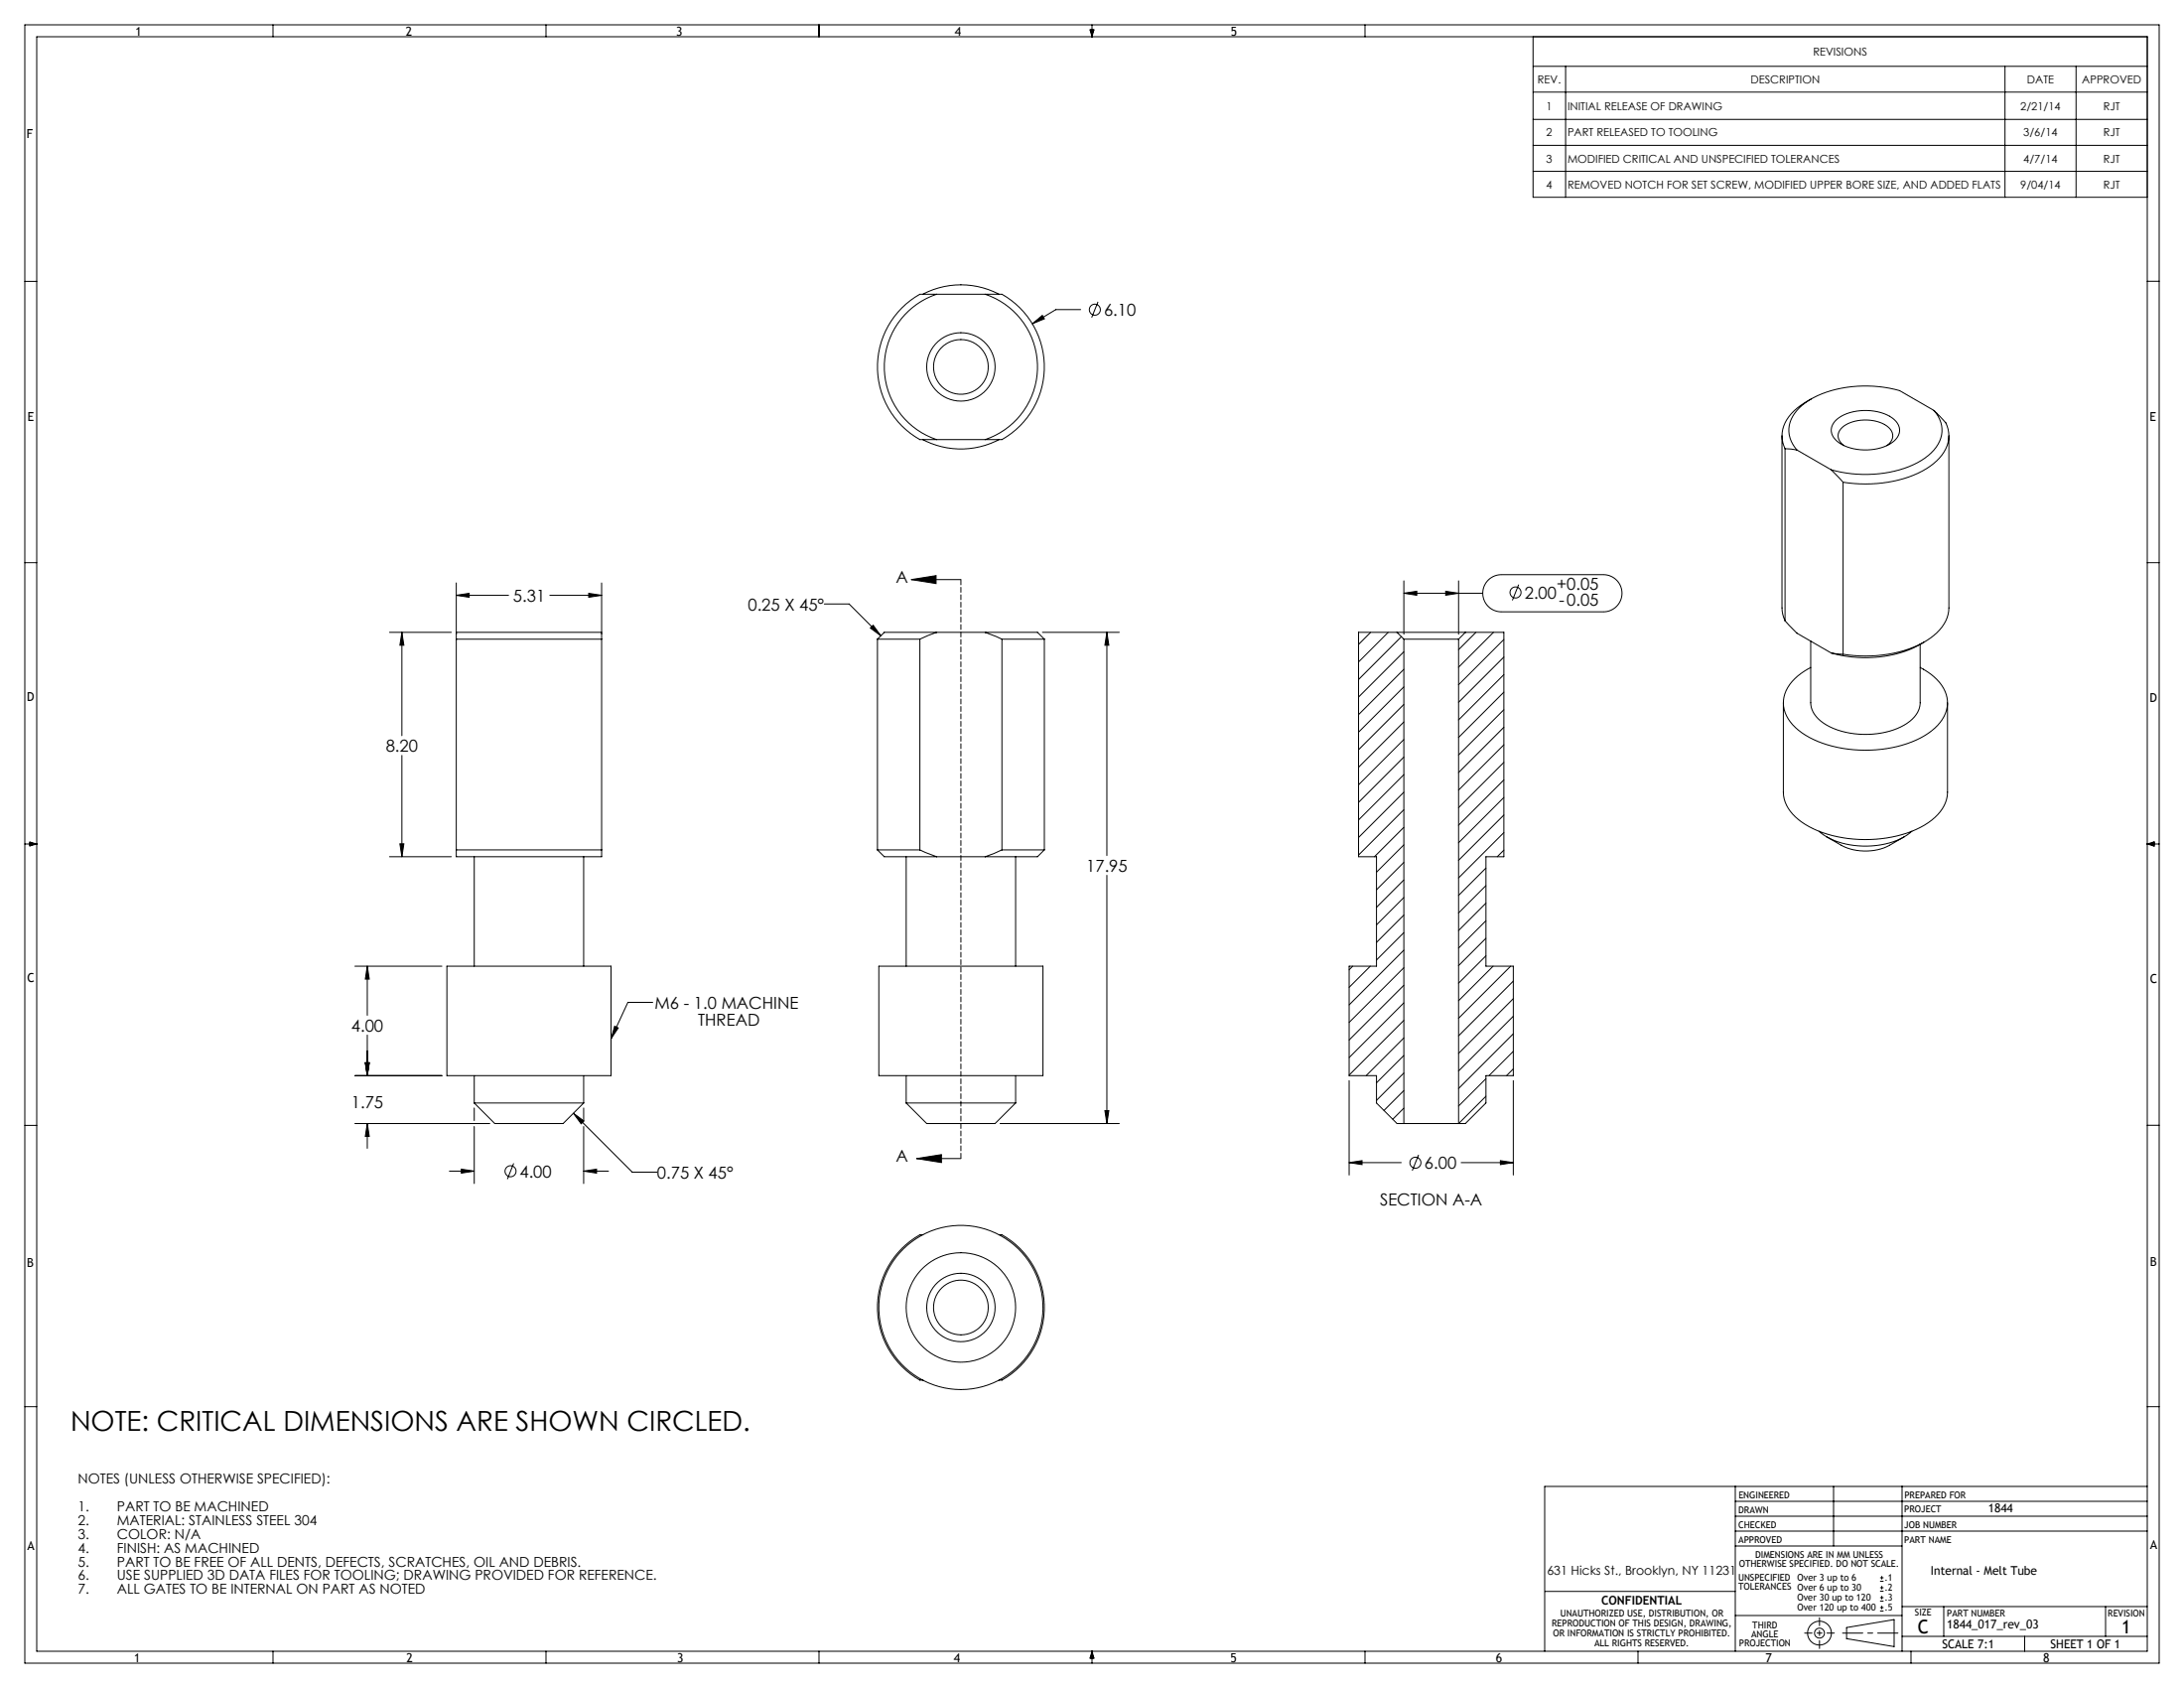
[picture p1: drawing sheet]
<svg xmlns="http://www.w3.org/2000/svg" width="559mm" height="432mm" viewBox="0 0 559 432" stroke-linecap="round" stroke-linejoin="round" font-family="sans-serif">
<g fill="none" stroke="#000" stroke-width=".25">
<path d="M6.3 6.4h546.1v419h-546.1zM9.4 9.4h540v413h-540zM69.8 6.4v3M139.7 6.4v3M209.5 6.4v3M278.9 7.6h1l-.5 1.8zM279.1 7.6l.3 1.8M279.4 6.4v3M279.7 7.6l-.3 1.8M349.2 6.4v3M392.2 9.4v41.1h157.2M392.2 17h157.2"/>
<path d="M400.6 17v33.5M513 17v33.5M531.2 17v33.5M392.2 30.5h157.2M392.2 37.2h157.2M392.2 23.6h157.2M392.2 43.8h157.2M6.3 72h3.1M236.2 75.2a21 21 0 0 1 19.4 .1M239.6 75.3a19.6 19.6 0 0 0-13.3 18.6 19.6 19.6 0 0 0 13.3 18.5M239.6 75.3h-4.2a21.3 21.3 0 0 0 0 37.1h4.2M239.6 75.3h12.5"/>
<path d="M252.1 75.3h4.3a21.3 21.3 0 0 1 0 37.1h-4.3M252.1 75.3a19.6 19.6 0 0 1 13.4 18.6 19.6 19.6 0 0 1-13.4 18.5M276.5 79.2h-6.4l-6 3.6M280.9 77.2l-1.6 4M549.4 72h3M264.1 82.8l2.6-2.1 .5 .9zM239.6 112.4h12.5M255.6 112.5a21 21 0 0 1-19.5 0M455.9 111.5v44a7.6 7.6 0 0 0 .8 3.3M456.7 114.8l3.1 .3M456.7 114.8v44M459.8 115.1l8.7 5.1"/>
<path d="M463.4 102.1a13.2 13.2 0 0 0-7.3 7.7 7.4 7.4 0 0 0 .6 5M469.5 107.8a12.3 12.3 0 0 1 11.8-2.2 5.8 5.8 0 0 1 4.7 4.2 5 5 0 0 1-3.9 4.5 13.2 13.2 0 0 1-12.1-1.5 3.3 3.3 0 0 1-.5-5zM471.8 114a2.86 2.86 0 0 1-1.5-2.6 2.86 2.86 0 0 1 1.6-2.5 10.4 10.4 0 0 1 11.4 .5 2.77 2.77 0 0 1-.5 4.6M494.8 105l1.6 1.5a6.8 6.8 0 0 1 1 9.1 18.8 18.8 0 0 1-11.6 7.2 36.1 36.1 0 0 1-14.2 .6M494.8 105a7.4 7.4 0 0 1-.7 10.8 25 25 0 0 1-17.5 5.6l-4.1-.4-4-.8M494.8 105l-8.8-5.1a30.7 30.7 0 0 0-23.1 2.4 9.5 9.5 0 0 0-5.2 8.1 7.9 7.9 0 0 0 2.1 4.7M498.6 111.5v44a10.2 10.2 0 0 1-5.7 8.4 32.7 32.7 0 0 1-21.3 3.5M468.5 120.2l3.1 3.2M471.6 123.4v44M6.3 143.9h3.1M116.7 149.1v13.1M116.7 152.3h13.4"/>
<path d="M116.7 152.3l3.4-.5v1zM140.7 152.3h13.2M150.6 151.8l3.3 .5-3.3 .5zM153.9 149.1v13.1M210.9 154.5h6.4l8.1 8.1M223.4 159.9l2 2.7-2.7-1.9zM233.2 148.3l6.3-1.1v2.1zM233.2 148.3h12.7M359.2 148.6v13.6M359.2 151.8h20.2M359.2 151.8l3.3-.6v1.1zM369.9 151.2l3.3 .6-3.3 .5z"/>
<path d="M373.2 148.6v13.6M380.8 148.4l1.5-1 1.5-.4h26.5a4.8 4.8 0 0 1 4.7 4.8 4.8 4.8 0 0 1-4.7 4.7h-26.2a4.8 4.8 0 0 1-4.4-2.9 4.8 4.8 0 0 1 1.1-5.2zM388.6 149.5l-1.6 4.1M456.7 158.8l3.1 3.2 8.7 5M549.4 143.9h3M99.7 161.8h15.8M102.8 161.8v26.4M102.8 161.8l.5 3.3h-1zM116.7 163.5h37.2M116.7 163.5v-1.7h37.2v1.7M116.7 163.5v53.9M153.9 163.5v53.9"/>
<path d="M224.5 163.5h10.9M224.5 163.5v53.9M235.4 163.5v53.9M239.6 161.8h-13.3l-1.8 1.7M239.6 161.8l-4.2 1.7M239.6 161.8h12.5M252.1 161.8l4.3 1.7M252.1 161.8h13.4l1.7 1.7M256.4 163.5h10.8M256.4 163.5v53.9M266.7 161.8h19.7M267.2 163.5v53.9"/>
<path d="M283.2 161.8v57.1M283.2 161.8l.5 3.3h-1zM350.7 161.8l-3.1 3M355.2 161.8l-7.6 7.5M357.4 161.8h17.5M357.4 161.8h-9.8v57.4h4.6v28h-7v28h7v7l5.2 5.2h1.8M357.4 161.8l1.8 1.7M358.6 162.9l-11 10.9M359.2 163.5h14M359.2 163.5v123.9M359.2 166.7l-11.6 11.6M359.2 171.2l-11.6 11.6"/>
<path d="M359.2 175.7l-11.6 11.6M373.2 163.5v123.9M374.9 161.8h9.9v57.4h-4.6v28h7v28h-7v7l-5.3 5.2h-1.7M374.9 161.8l-1.7 1.7M377.6 161.8l-4.4 4.4M382.1 161.8l-8.9 8.9M384.8 163.6l-11.6 11.6M384.8 168.1l-11.6 11.6M384.8 172.6l-11.6 11.6M384.8 177.1l-11.6 11.5M456.3 179.8v22.8a10.1 10.1 0 0 0 5.6 8.3 32.6 32.6 0 0 0 30.5 .2 10.3 10.3 0 0 0 5.9-8.5v-22.8M463.3 164v15.8a6.9 6.9 0 0 0 4.1 5.7 21.6 21.6 0 0 0 20.6-.5 6.6 6.6 0 0 0 3.3-5.2v-15"/>
<path d="M463.3 170.7a11.5 11.5 0 0 0-7 8.4 9.2 9.2 0 0 0 4.7 8.3 31 31 0 0 0 21.7 4.1 22.1 22.1 0 0 0 13.7-6.7 7.8 7.8 0 0 0-.8-11l-1.6-1.4-2.7-1.7M468.5 167l3.1 .4M492.4 164.2a30.4 30.4 0 0 1-23.9 2.8M102.8 193.2v26M359.2 180.2l-11.6 11.6M359.2 184.7l-11.6 11.6M359.2 189.2l-11.6 11.6M359.2 193.7l-11.6 11.6M359.2 198.2l-11.6 11.5M384.8 181.5l-11.6 11.6M384.8 186l-11.6 11.6M384.8 190.5l-11.6 11.6"/>
<path d="M384.8 195l-11.6 11.6M384.8 199.5l-11.6 11.6M6.3 215.9h3.1M7.6 215.4l1.8 .5-1.8 .5zM7.6 215.6l1.8 .3M9.4 215.9l-1.8 .3M99.7 219.2h15.8M102.3 215.9h1l-.5 3.3zM116.7 217.4h37.2M116.7 217.4v1.8h37.2v-1.8M121.3 219.2v28M149.3 219.2v28"/>
<path d="M224.5 217.4h10.9M224.5 217.4l1.8 1.8h13.3M231.9 219.2v28M235.4 217.4l4.2 1.8M239.6 219.2h12.5M256.4 217.4l-4.3 1.8M256.4 217.4h10.8M259.9 219.2v28M267.2 217.4l-1.7 1.8h-13.4M359.2 202.6l-11.6 11.6M359.2 207.1l-11.6 11.6M359.2 211.6l-7.5 7.6"/>
<path d="M359.2 216.1l-7 7M384.8 204l-11.6 11.6M384.8 208.5l-11.6 11.6M384.8 213l-11.6 11.6M384.8 217.5l-1.7 1.7M465.4 212.6l2 1.5M467.4 214.1l3.7 2.1a13.7 13.7 0 0 0 12.4 0l3.7-2.1M489.2 212.6a19.8 19.8 0 0 1-15.9 3.5l-3.2-.8-2.7-1.2M549.4 215.9h3M549.4 215.9l1.8 .3M549.4 215.9l1.8-.6v1.2zM551.2 215.6l-1.8 .3"/>
<path d="M283.2 223.9v63.5M359.2 220.6l-7 7M359.2 225.1l-7 7M359.2 229.6l-7 7M359.2 234.1l-7 7M359.2 238.6l-7 7M380.2 222.1l-7 7M380.2 226.5l-7 7M380.2 231l-7 7M380.2 235.5l-7 7M90.8 247.2h22.3M94 247.2v12.5"/>
<path d="M94 247.2l.5 3.3h-1zM114.3 247.2h42v28h-42zM167 256.4h-6.3l-4.4 9.3M224.9 247.2h42v28h-42zM346.1 247.2l-.9 .9M350.6 247.2l-5.4 5.4M359.2 243.1l-14 14M359.2 247.5l-14 14M359.2 252l-14 14M359.2 256.5l-14 14M380.2 240l-7 7M380.2 244.5l-7 7"/>
<path d="M382 247.2l-8.8 8.8M386.5 247.2l-13.3 13.3M387.2 251l-14 14M387.2 255.5l-14 14M387.2 260l-14 14M90.8 275.2h22.3M93.5 271.9h1l-.5 3.3zM94 264.8v10.4M121.3 275.2v7M149.3 275.2v7M157.3 262.5l.9 .4-1.9 2.8zM231.9 275.2v7"/>
<path d="M259.9 275.2v7M345.2 276.4v24.2M359.2 261l-14 14M359.2 265.5l-9.7 9.7M359.2 270l-7 7M359.2 274.5l-7 7M359.2 279l-5.1 5.1M380.2 275.9l-7 7M387.2 276.4v24.2M387.2 264.4l-14 14M387.2 268.9l-6.2 6.3M387.2 273.4l-1.7 1.8"/>
<path d="M6.3 287.9h3.1M90.8 287.4h34.5M94 287.4v6.4M94 287.4l.5 3.3h-1zM115 299.6h6.3M118 299.1l3.3 .5-3.3 .5zM121.3 282.2h28M121.3 282.2l5.3 5.2h17.5l5.2-5.2M121.3 283.4v3.2M121.3 288.2v14.6M131.4 297.6l-1.6 4M146.7 284.8l15.1 15h6.3"/>
<path d="M146.7 284.8l2.7 2-.7 .7zM149.3 283.4v3.2M149.3 288.2v14.6M149.3 299.6h6.4M149.3 299.6l3.3-.5v1zM231.9 282.2h28M231.9 282.2l5.2 5.2h17.5l5.3-5.2M234.5 296.4l6.4-1v2zM234.5 296.4h11.4M255.9 287.4h30.5M282.7 284.1h1l-.5 3.3zM345.2 297.4h13.3"/>
<path d="M345.2 297.4l3.3-.5v1zM359.2 287.4h14M359.2 283.5l-2.9 2.8M363 295.4l-1.7 4M373.9 297.4h13.3M380.2 280.4l-7 7M383.9 296.9l3.3 .5-3.3 .5zM549.4 287.9h3M236.2 315.9h-.8a21.3 21.3 0 0 0 0 37.1h.8M255.6 315.9h.8a21.4 21.4 0 0 1 0 37.1h-.8M6.3 359.8h3.1M549.4 359.8h3"/>
<path d="M444 384h105.4M444 387.9h105.4M444 380.2v42.2M444 395.5h42.7M444 391.7h105.4M469.1 380.2v15.3M486.7 380.2v42.2M549.4 380.2h-154.2v42.2M395.3 407.1h48.7M444 413.3h42.7M472.5 416.3l12.1-2v6.9l-12.1-2zM481 404.5h.9"/>
<path d="M481 403.6h.9M481 407h.9M481 406.1h.9M481 409.6h.9M481 408.7h.9M481 412.1h.9M481 411.2h.9M481.5 403.2v.8M481.5 405.7v.9M481.5 408.2v.9M481.5 410.8v.9M486.7 418.6h62.7"/>
<path d="M486.7 411h62.7M497.3 411v7.6M518 418.6v3.8M538.7 411v7.6M69.8 422.4v3M139.7 422.4v3M209.5 422.4v3M279.4 422.4v3M279.4 422.4l.5 1.8h-1zM279.4 422.4l.3 1.8M279.4 422.4l-.3 1.8M349.2 422.4v3"/>
<path d="M419.1 422.4v3M488.9 422.4v3"/>
<circle cx="280.1" cy="79.2" r="1.41"/>
<circle cx="245.9" cy="93.9" r="8.7"/>
<circle cx="245.9" cy="93.9" r="7"/>
<circle cx="387.8" cy="151.6" r="1.41"/>
<circle cx="130.6" cy="299.6" r="1.41"/>
<circle cx="362.2" cy="297.4" r="1.41"/>
<circle cx="245.9" cy="334.5" r="7"/>
<circle cx="245.9" cy="334.5" r="14"/>
<circle cx="245.9" cy="334.5" r="21"/>
<circle cx="245.9" cy="334.5" r="8.8"/>
<circle cx="465.5" cy="417.8" r="1.27"/>
<circle cx="465.5" cy="417.8" r="3"/>
</g>
<path d="M245.9 148.3v148.1" fill="none" stroke="#000" stroke-width=".25" stroke-dasharray="1.3 .6" stroke-dashoffset="-.1"/>
<path d="M461.7 417.8h7.6" fill="none" stroke="#000" stroke-width=".25" stroke-dasharray="15.2 1.3 1.3 1.3" stroke-dashoffset="13.3"/>
<path d="M465.5 413.8v7.9" fill="none" stroke="#000" stroke-width=".25" stroke-dasharray="15.2 1.3 1.3 1.3" stroke-dashoffset="13.2"/>
<path d="M471.4 417.8h14.2" fill="none" stroke="#000" stroke-width=".25" stroke-dasharray="15.2 1.3 1.3 1.3" stroke-dashoffset="10.1"/>
<g fill="#000">
<path d="M233.2 148.3l6.3-1.1v2.1zM234.5 296.4l6.4-1v2zM157.3 262.5l.9 .4-1.9 2.8z"/>
<path d="M283.2 161.8l.5 3.3h-1zM282.7 284.1h1l-.5 3.3zM223.4 159.9l2 2.7-2.7-1.9zM94 247.2l.5 3.3h-1zM93.5 271.9h1l-.5 3.3zM102.8 161.8l.5 3.3h-1zM102.3 215.9h1l-.5 3.3zM116.7 152.3l3.4-.5v1zM150.6 151.8l3.3 .5-3.3 .5zM93.5 271.9h1l-.5 3.3zM94 287.4l.5 3.3h-1zM118 299.1l3.3 .5-3.3 .5zM149.3 299.6l3.3-.5v1zM146.7 284.8l2.7 2-.7 .7zM264.1 82.8l3.1-1.2-.5-.9zM359.2 151.8l3.3-.6v1.1zM369.9 151.2l3.3 .6-3.3 .5zM345.2 297.4l3.3-.5v1zM383.9 296.9l3.3 .5-3.3 .5z"/>
</g>
<text font-size="7.1" x="18" y="365.9">NOTE: CRITICAL DIMENSIONS ARE SHOWN CIRCLED.</text>
<g font-size="4.8">
<text x="490.7" y="417.9">C</text>
<text x="542.9" y="417.9">1</text>
</g>
<g font-size="4.2">
<text x="282.5" y="80.8">6.10</text>
<text x="229.3" y="149">A</text>
<text x="131.3" y="153.9">5.31</text>
<text x="390.1" y="153.1">2.00</text>
<text x="398.3" y="150.8">+0.05</text>
<text x="398.9" y="154.9">-0.05</text>
<text x="191.4" y="156.1">0.25 X 45°</text>
<text x="98.7" y="192.3">8.20</text>
<text x="277.9" y="223">17.95</text>
<text x="89.9" y="263.8">4.00</text>
<text x="167.6" y="258.1">M6 - 1.0 MACHINE</text>
<text x="178.6" y="262.3">THREAD</text>
<text x="89.9" y="283.5">1.75</text>
<text x="229.3" y="297.1">A</text>
<text x="364.5" y="299">6.00</text>
<text x="133" y="301.2">4.00</text>
<text x="168.1" y="301.4">0.75 X 45°</text>
<text x="353.1" y="308.3">SECTION A-A</text>
</g>
<g font-size="3.5">
<text x="19.9" y="379.5">NOTES (UNLESS OTHERWISE SPECIFIED):</text>
<text x="19.9" y="386.6">1.</text>
<text x="29.9" y="386.6">PART TO BE MACHINED</text>
<text x="19.9" y="390.1">2.</text>
<text x="19.9" y="393.6">3.</text>
<text x="29.9" y="390.1">MATERIAL: STAINLESS STEEL 304</text>
<text x="29.9" y="393.6">COLOR: N/A</text>
<text x="19.9" y="397.2">4.</text>
<text x="19.9" y="400.7">5.</text>
<text x="29.9" y="397.2">FINISH: AS MACHINED</text>
<text x="29.9" y="400.7">PART TO BE FREE OF ALL DENTS, DEFECTS, SCRATCHES, OIL AND DEBRIS.</text>
<text x="19.9" y="404.2">6.</text>
<text x="19.9" y="407.8">7.</text>
<text x="29.9" y="404.2">USE SUPPLIED 3D DATA FILES FOR TOOLING; DRAWING PROVIDED FOR REFERENCE.</text>
<text x="29.9" y="407.8">ALL GATES TO BE INTERNAL ON PART AS NOTED</text>
</g>
<g font-size="3.2">
<text x="34.6" y="9.1">1</text>
<text x="103.8" y="9.1">2</text>
<text x="173" y="9">3</text>
<text x="244.3" y="9.2">4</text>
<text x="314.9" y="9.1">5</text>
<text x="6.8" y="35.2">F</text>
<text x="7" y="107.6">E</text>
<text x="550" y="107.6">E</text>
<text x="6.9" y="179.3">D</text>
<text x="550" y="179.5">D</text>
<text x="7" y="251.3">C</text>
<text x="550.1" y="251.5">C</text>
<text x="550.1" y="324">B</text>
<text x="6.9" y="324">B</text>
<text x="7" y="396.4">A</text>
<text x="550.2" y="396.3">A</text>
<text x="395.8" y="402.8">631 Hicks St., Brooklyn, NY 11231</text>
<text x="34.4" y="425.2">1</text>
<text x="104" y="425.2">2</text>
<text x="173.3" y="425.2">3</text>
<text x="244" y="425.2">4</text>
<text x="314.9" y="425.2">5</text>
<text x="382.7" y="425.2">6</text>
<text x="451.8" y="425.2">7</text>
<text x="522.8" y="425.2">8</text>
</g>
<g font-size="3.1">
<text x="508.7" y="386.9">1844</text>
<text x="494" y="402.7">Internal - Melt Tube</text>
<text x="409.7" y="410.5">CONFIDENTIAL</text>
<text x="498.1" y="416.6">1844_017_rev_03</text>
<text x="496.9" y="421.7">SCALE 7:1</text>
<text x="524.6" y="421.7">SHEET 1 OF 1</text>
</g>
<g font-size="2.8">
<text x="463.9" y="14.2">REVISIONS</text>
<text x="393.4" y="21.3">REV.</text>
<text x="447.9" y="21.3">DESCRIPTION</text>
<text x="518.6" y="21.3">DATE</text>
<text x="532.7" y="21.3">APPROVED</text>
<text x="395.6" y="28.1">1</text>
<text x="401.1" y="28.1">INITIAL RELEASE OF DRAWING</text>
<text x="516.9" y="28.1">2/21/14</text>
<text x="538.2" y="28.1">RJT</text>
<text x="395.6" y="34.9">2</text>
<text x="401.1" y="34.9">PART RELEASED TO TOOLING</text>
<text x="517.7" y="34.9">3/6/14</text>
<text x="538.2" y="34.9">RJT</text>
<text x="395.6" y="41.6">3</text>
<text x="401.1" y="41.6">MODIFIED CRITICAL AND UNSPECIFIED TOLERANCES</text>
<text x="517.7" y="41.6">4/7/14</text>
<text x="538.2" y="41.6">RJT</text>
<text x="395.6" y="48.2">4</text>
<text x="401.1" y="48.2">REMOVED NOTCH FOR SET SCREW, MODIFIED UPPER BORE SIZE, AND ADDED FLATS</text>
<text x="516.9" y="48.2">9/04/14</text>
<text x="538.2" y="48.2">RJT</text>
</g>
<g font-size="2.4">
<text x="444.8" y="383.2">ENGINEERED</text>
<text x="487.3" y="383.2">PREPARED FOR</text>
<text x="444.8" y="387">DRAWN</text>
<text x="487.3" y="386.9">PROJECT</text>
<text x="444.8" y="394.6">APPROVED</text>
<text x="444.8" y="390.8">CHECKED</text>
<text x="487.2" y="394.6">PART NAME</text>
<text x="487.2" y="390.8">JOB NUMBER</text>
<text x="444.9" y="400.9">OTHERWISE SPECIFIED. DO NOT SCALE.</text>
<text x="449.1" y="398.6">DIMENSIONS ARE IN MM UNLESS</text>
<text x="444.8" y="404.4">UNSPECIFIED</text>
<text x="444.8" y="406.7">TOLERANCES Over 6 up to 30</text>
<text x="459.9" y="404.5">Over 3 up to 6</text>
<text x="482.2" y="404.5">.1</text>
<text x="482.2" y="407">.2</text>
<text x="399.2" y="413.6">UNAUTHORIZED USE, DISTRIBUTION, OR</text>
<text x="459.9" y="409.6">Over 30 up to 120</text>
<text x="459.9" y="412.1">Over 120 up to 400</text>
<text x="482.2" y="409.6">.3</text>
<text x="482.2" y="412.1">.5</text>
<text x="490" y="413.4">SIZE</text>
<text x="498.1" y="413.4">PART NUMBER</text>
<text x="539.3" y="413.4">REVISION</text>
<text x="397.1" y="416.1">REPRODUCTION OF THIS DESIGN, DRAWING,</text>
<text x="397.4" y="418.7">OR INFORMATION IS STRICTLY PROHIBITED.</text>
<text x="448.1" y="418.9">ANGLE</text>
<text x="448.4" y="416.6">THIRD</text>
<text x="408" y="421.2">ALL RIGHTS RESERVED.</text>
<text x="445" y="421.2">PROJECTION</text>
</g>
</svg>
